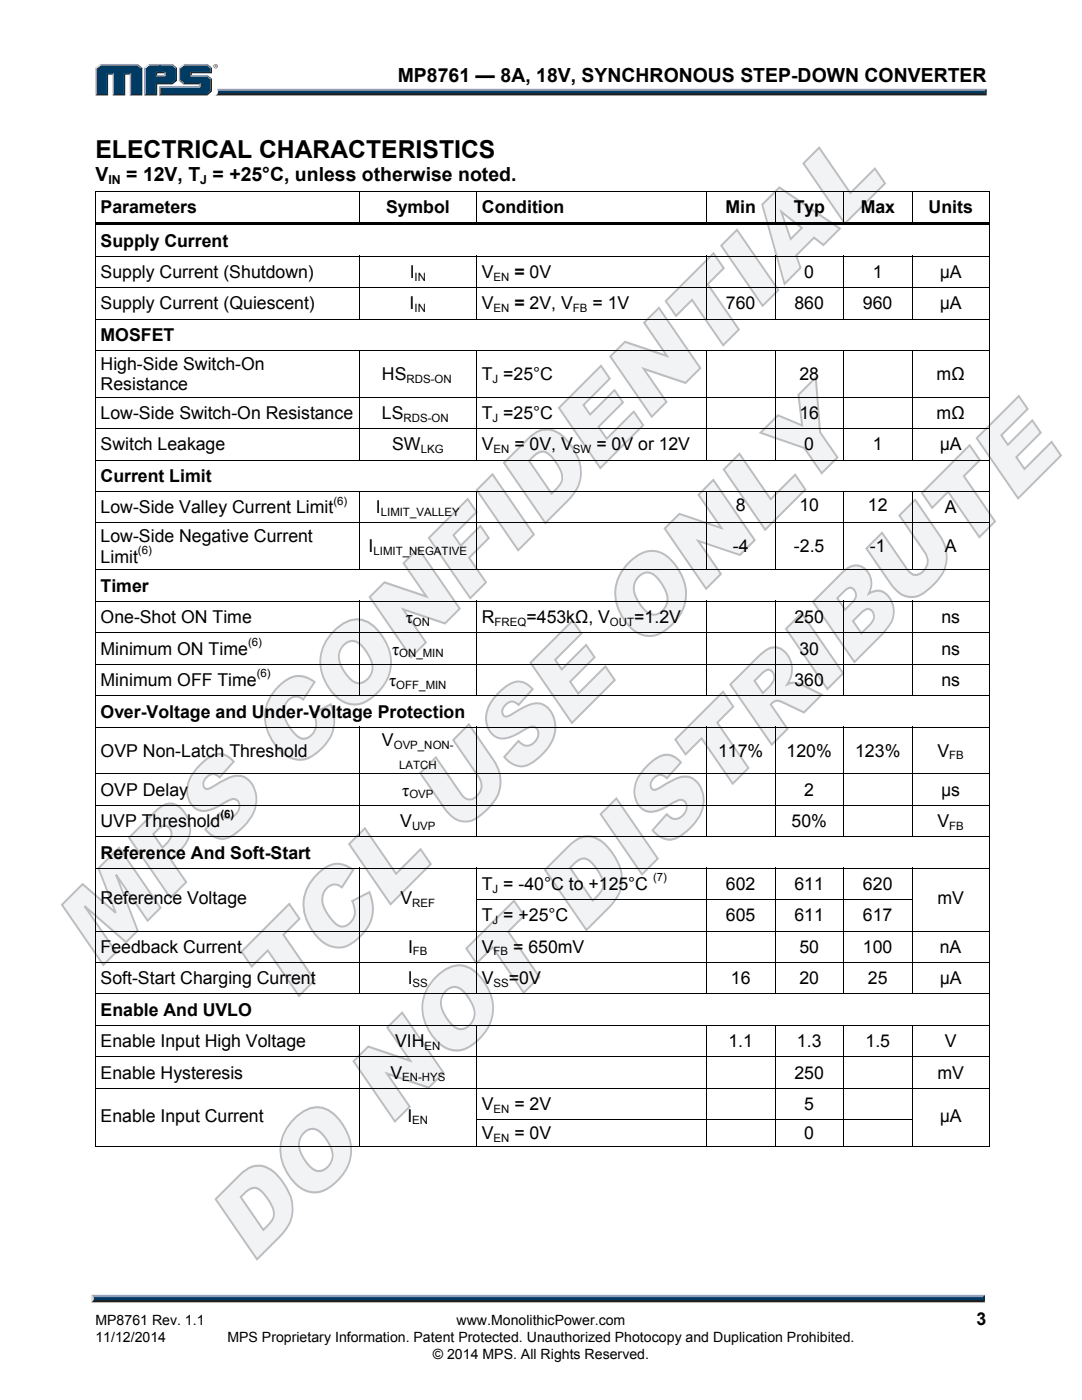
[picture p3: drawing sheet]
<svg xmlns="http://www.w3.org/2000/svg" width="216mm" height="279mm" viewBox="0 0 216 279" stroke-linecap="round" stroke-linejoin="round" font-family="sans-serif">
<g fill="none" stroke="#bcbdc0" stroke-width=".39">
<path d="M163.5 29.5l6.2 9 4.9-4.9 2 3-8 8-8.3-12zM143.9 49l3.2-3.1 8.2 12-3.1 3.1zM152.1 40.8l3.4-3.4 12.1 8.2-3.3 3.3-1.9-1.5-3.5 3.6 .8 2.5-3.2 3.2zM155.9 42.3l4.1 3.2-2.2 2.2zM121.8 71.1l2.9-2.9 8.4 2.8-4.6-6.6 3-3 8.2 12.1-2.9 2.9-8.3-2.8 4.5 6.6-3 3zM132.8 60.1l9.6-9.5 2 2.9-3.2 3.2 6.2 9.1-3.1 3.1-6.2-9.1-3.2 3.2zM95.1 97.8l3.2-3.1 8.2 12-3.1 3.1zM100.6 92.4l4.6-4.7a4.7 4.7 0 0 1 5.7-1.6 10.6 10.6 0 0 1 5 8.1 7.4 7.4 0 0 1-2.4 5.5l-4.7 4.7zM106.3 91.2a2.21 2.21 0 0 1 3-.8 8.1 8.1 0 0 1 2.9 5l-.1 .7-.3 .6-1.7 1.8-4.5-6.5zM111.5 81.4l8.4-8.4 1.8 2.6-5.3 5.2 1.3 1.9 4.9-4.8 1.7 2.4-4.9 4.9 1.7 2.4 5.4-5.5 1.8 2.8-8.5 8.5zM73.8 119.1l2.9-2.9 8.4 2.9-4.6-6.7 3-3 8.2 12.1-2.9 2.9-8.3-2.8 4.5 6.6-3 3zM85.6 107.4l7.7-7.8 1.8 2.6-4.6 4.6 1.4 2.1 4-3.9 1.6 2.4-3.9 3.9 3.4 4.9-3.2 3.2z"/>
<path d="M55.6 137a5.1 5.1 0 0 1 5.4-1.9l1.8 1-2.3 3.5a2.18 2.18 0 0 0-3.5 .9 4.4 4.4 0 0 0 .8 4.7l.9 1.1a2.16 2.16 0 0 0 3.8 0 3.6 3.6 0 0 0 .1-4l3.4-1.7a7.5 7.5 0 0 1-2.3 9.2 5.2 5.2 0 0 1-8.1-.3 9 9 0 0 1-2.2-9.2l1.1-2zM66.7 125.9a6.1 6.1 0 0 1 5.6-2.2 8.6 8.6 0 0 1 5.1 5.4 8.4 8.4 0 0 1-3 10 5.2 5.2 0 0 1-7.9-.6 8.8 8.8 0 0 1-1.4-10.7zM68.6 128.7a2.28 2.28 0 0 1 3.6 .2 6.9 6.9 0 0 1 2.1 4.8 2.79 2.79 0 0 1-3.5 2.5 7.2 7.2 0 0 1-3.2-5.1 3.3 3.3 0 0 1 1-2.4zM40 152.6a5.1 5.1 0 0 1 4.6-2 4.4 4.4 0 0 1 2 1.4l-2.8 3.1a1.87 1.87 0 0 0-1.9-.5 1.87 1.87 0 0 0-1.3 1.6 .89 .89 0 0 0 .2 1 .89 .89 0 0 0 1.1 .1l.8-.4a9.1 9.1 0 0 1 5.1-2.1 4.6 4.6 0 0 1 3.3 5.3 9.4 9.4 0 0 1-6.4 7.3 4.4 4.4 0 0 1-3.7-1.9l2.8-3.2a2.07 2.07 0 0 0 2 1 2.07 2.07 0 0 0 1.7-1.4 1.46 1.46 0 0 0 .2-1.6 1.46 1.46 0 0 0-1.4-.8l-.7 .3a11.5 11.5 0 0 1-5 2 3.9 3.9 0 0 1-3.2-4.6 7.7 7.7 0 0 1 2.6-4.6zM30.6 166.5l.9-.9a1.41 1.41 0 0 1 2.4-.2 2.2 2.2 0 0 1-.7 3l-.8 .8zM31 162a3.5 3.5 0 0 1 4.6-1.1 5.6 5.6 0 0 1 .2 9l-1.7 1.7 3.1 4.4-3.2 3.2-8.3-12zM12.4 180.6l4.1-4.2 6.6 5.8-3.5-8.9 4.2-4.1 8.2 12-2.5 2.5-6.3-9.1 4.3 11.1-2.3 2.3-8.3-7.1 6.3 9.1-2.6 2.6z"/>
</g>
<path d="M48.2 189.9l9.5-9.5 2.1 3-3.2 3.2 6.2 9-3.1 3.1-6.3-9-3.2 3.2z" fill="#f2f3f4"/>
<path d="M48.2 189.9l9.5-9.5 2.1 3-3.2 3.2 6.2 9-3.1 3.1-6.3-9-3.2 3.2z" fill="none" stroke="#bcbdc0" stroke-width=".39"/>
<path d="M63.3 174.5a5.1 5.1 0 0 1 5.4-1.9l1.8 1-2.3 3.5a2.18 2.18 0 0 0-3.5 .9 4.4 4.4 0 0 0 .8 4.6l.9 1.2a2.16 2.16 0 0 0 3.8 0 3.6 3.6 0 0 0 .1-4l3.4-1.7a7.5 7.5 0 0 1-2.3 9.2 5.2 5.2 0 0 1-8.1-.3 9 9 0 0 1-2.2-9.2l1.1-2z" fill="#f2f3f4"/>
<path d="M63.3 174.5a5.1 5.1 0 0 1 5.4-1.9l1.8 1-2.3 3.5a2.18 2.18 0 0 0-3.5 .9 4.4 4.4 0 0 0 .8 4.6l.9 1.2a2.16 2.16 0 0 0 3.8 0 3.6 3.6 0 0 0 .1-4l3.4-1.7a7.5 7.5 0 0 1-2.3 9.2 5.2 5.2 0 0 1-8.1-.3 9 9 0 0 1-2.2-9.2l1.1-2z" fill="none" stroke="#bcbdc0" stroke-width=".39"/>
<path d="M72.8 165.3l6.2 9.1 4.9-4.9 2.1 2.9-8.1 8.1-8.2-12.1z" fill="#f2f3f4"/>
<path d="M72.8 165.3l6.2 9.1 4.9-4.9 2.1 2.9-8.1 8.1-8.2-12.1z" fill="none" stroke="#bcbdc0" stroke-width=".39"/>
<path d="M87 151.1l5 7.4a1.93 1.93 0 0 0 1.7 1.1 1.93 1.93 0 0 0 1.8-1.1 2.78 2.78 0 0 0 0-3.5l-5.1-7.3 3.2-3.1 4.9 7.1a7.2 7.2 0 0 1-1.4 10 5.9 5.9 0 0 1-4.6 2.2 5.1 5.1 0 0 1-3.7-2.5l-5-7.1z" fill="#f2f3f4"/>
<path d="M87 151.1l5 7.4a1.93 1.93 0 0 0 1.7 1.1 1.93 1.93 0 0 0 1.8-1.1 2.78 2.78 0 0 0 0-3.5l-5.1-7.3 3.2-3.1 4.9 7.1a7.2 7.2 0 0 1-1.4 10 5.9 5.9 0 0 1-4.6 2.2 5.1 5.1 0 0 1-3.7-2.5l-5-7.1z" fill="none" stroke="#bcbdc0" stroke-width=".39"/>
<path d="M99.6 138.1a5.1 5.1 0 0 1 4.7-2 4.4 4.4 0 0 1 2 1.4l-2.8 3.2a1.87 1.87 0 0 0-2-.5 1.87 1.87 0 0 0-1.3 1.6 .89 .89 0 0 0 .3 1 .89 .89 0 0 0 1 .1l.9-.5a9.1 9.1 0 0 1 5-2 4.6 4.6 0 0 1 3.4 5.2 9.4 9.4 0 0 1-6.5 7.3 4.4 4.4 0 0 1-3.7-1.8l2.8-3.2a2.07 2.07 0 0 0 2 .9 2.07 2.07 0 0 0 1.8-1.4 1.46 1.46 0 0 0 .2-1.6 1.46 1.46 0 0 0-1.4-.8l-.8 .3a11.5 11.5 0 0 1-5 2.1 3.9 3.9 0 0 1-3.2-4.7 7.7 7.7 0 0 1 2.6-4.6z" fill="#f2f3f4"/>
<path d="M99.6 138.1a5.1 5.1 0 0 1 4.7-2 4.4 4.4 0 0 1 2 1.4l-2.8 3.2a1.87 1.87 0 0 0-2-.5 1.87 1.87 0 0 0-1.3 1.6 .89 .89 0 0 0 .3 1 .89 .89 0 0 0 1 .1l.9-.5a9.1 9.1 0 0 1 5-2 4.6 4.6 0 0 1 3.4 5.2 9.4 9.4 0 0 1-6.5 7.3 4.4 4.4 0 0 1-3.7-1.8l2.8-3.2a2.07 2.07 0 0 0 2 .9 2.07 2.07 0 0 0 1.8-1.4 1.46 1.46 0 0 0 .2-1.6 1.46 1.46 0 0 0-1.4-.8l-.8 .3a11.5 11.5 0 0 1-5 2.1 3.9 3.9 0 0 1-3.2-4.7 7.7 7.7 0 0 1 2.6-4.6z" fill="none" stroke="#bcbdc0" stroke-width=".39"/>
<path d="M105.9 132.3l8.4-8.4 1.7 2.5-5.2 5.3 1.3 1.9 4.9-4.9 1.6 2.5-4.8 4.8 1.6 2.4 5.4-5.4 1.9 2.7-8.6 8.6z" fill="#f2f3f4"/>
<path d="M105.9 132.3l8.4-8.4 1.7 2.5-5.2 5.3 1.3 1.9 4.9-4.9 1.6 2.5-4.8 4.8 1.6 2.4 5.4-5.4 1.9 2.7-8.6 8.6z" fill="none" stroke="#bcbdc0" stroke-width=".39"/>
<path d="M127.4 115.1a3.8 3.8 0 0 0-.1 4.9 4.3 4.3 0 0 0 3.2 2.7 3.3 3.3 0 0 0 2.1-5.2 5.5 5.5 0 0 0-3-3.2 2.26 2.26 0 0 0-2.2 .8zM125.5 112.3a6.1 6.1 0 0 1 5.6-2.2 8.6 8.6 0 0 1 5.2 5.4 8.4 8.4 0 0 1-3.1 9.9 5.2 5.2 0 0 1-7.8-.6 8.8 8.8 0 0 1-1.4-10.6z" fill="#f2f3f4"/>
<path d="M125.5 112.3a6.1 6.1 0 0 1 5.6-2.2 8.6 8.6 0 0 1 5.2 5.4 8.4 8.4 0 0 1-3.1 9.9 5.2 5.2 0 0 1-7.8-.6 8.8 8.8 0 0 1-1.4-10.6zM127.4 115.1a2.28 2.28 0 0 1 3.7 .1 6.9 6.9 0 0 1 2.1 4.9 2.79 2.79 0 0 1-3.5 2.4 7.2 7.2 0 0 1-3.2-5.1 3.3 3.3 0 0 1 .9-2.3z" fill="none" stroke="#bcbdc0" stroke-width=".39"/>
<path d="M132.6 105.5l3-2.9 8.4 2.8-4.6-6.7 2.9-2.9 8.3 12-3 3-8.3-2.8 4.5 6.5-2.9 3z" fill="#f2f3f4"/>
<path d="M132.6 105.5l3-2.9 8.4 2.8-4.6-6.7 2.9-2.9 8.3 12-3 3-8.3-2.8 4.5 6.5-2.9 3z" fill="none" stroke="#bcbdc0" stroke-width=".39"/>
<path d="M144.4 93.7l3.2-3.1 6.2 9 4.9-4.9 2 3-8 8z" fill="#f2f3f4"/>
<path d="M144.4 93.7l3.2-3.1 6.2 9 4.9-4.9 2 3-8 8z" fill="none" stroke="#bcbdc0" stroke-width=".39"/>
<path d="M151.7 86.4l3.5-3.5 4.9 2-.8-6.1 3.5-3.5 .8 11 3.5 5-3.1 3.1-3.5-5z" fill="#f2f3f4"/>
<g fill="none" stroke="#bcbdc0" stroke-width=".39">
<path d="M203.3 79l1.8 2.6-5.3 5.3 1.3 1.9 4.9-4.9 1.7 2.5-4.9 4.8 1.6 2.4 5.4-5.4 1.9 2.7-8.5 8.6-8.3-12.1zM151.7 86.4l3.5-3.5 4.9 2-.8-6.1 3.5-3.5 .8 11 3.5 5-3.1 3.1-3.5-5zM184 98.4l9.5-9.5 2 2.9-3.2 3.2 6.2 9.1-3.1 3.1-6.2-9.1-3.2 3.2zM167.1 119.4l1.7-1.7a1.27 1.27 0 0 1 1.6 0 1.27 1.27 0 0 1 .3 1.6 7.2 7.2 0 0 1-2.1 2.4zM179.5 102.9l3.1-3.2 4.9 7.2a7.2 7.2 0 0 1-1.4 10 5.9 5.9 0 0 1-4.6 2.2 5.1 5.1 0 0 1-3.7-2.5l-4.9-7.1 3.1-3.2 5 7.4a1.93 1.93 0 0 0 1.8 1 1.93 1.93 0 0 0 1.7-1 2.78 2.78 0 0 0 0-3.5zM150.5 135.9a7.5 7.5 0 0 1 2.5-2.2 1.44 1.44 0 0 1 1.4 .8 1.44 1.44 0 0 1-.1 1.5l-.8 1-1.3 1.3zM151 131.4a6 6 0 0 1 3.6-2.2 4.1 4.1 0 0 1 3.4 4.1 5.3 5.3 0 0 1-1 3.3 3 3 0 0 1 3.1 .1l3.9 1.9-3.6 3.6-4.2-2a1.65 1.65 0 0 0-2.4 .4l3.3 4.9-3.1 3.1-8.3-12zM156.8 125.5l3.2-3.1 8.2 12-3.1 3.1zM162.2 120.1l5.9-5.9a3.3 3.3 0 0 1 4.1-1 3.9 3.9 0 0 1 1.1 5.3 2.94 2.94 0 0 1 4.6 1.6 5.1 5.1 0 0 1-1.4 5.9l-6 6.1zM170.2 123.9l2-1.9a1.34 1.34 0 0 1 1.7-.1 1.34 1.34 0 0 1 .4 1.7l-.5 .9-1.9 1.9zM129.2 152.8a5.1 5.1 0 0 1 4.6-2.1 4.4 4.4 0 0 1 2.1 1.5l-2.8 3.1a1.87 1.87 0 0 0-2-.5 1.87 1.87 0 0 0-1.3 1.6 .89 .89 0 0 0 .3 1 .89 .89 0 0 0 1 .1l.9-.5a9.1 9.1 0 0 1 5-2 4.6 4.6 0 0 1 3.4 5.2 9.4 9.4 0 0 1-6.5 7.4 4.4 4.4 0 0 1-3.7-1.9l2.8-3.2a2.07 2.07 0 0 0 2 .9 2.07 2.07 0 0 0 1.8-1.3 1.46 1.46 0 0 0 .2-1.6 1.46 1.46 0 0 0-1.4-.8l-.8 .2a11.5 11.5 0 0 1-5 2.1 3.9 3.9 0 0 1-3.2-4.7 7.7 7.7 0 0 1 2.6-4.5zM134.8 147.6l9.5-9.5 2 2.9-3.2 3.2 6.2 9.1-3.1 3.1-6.2-9-3.2 3.2z"/>
<path d="M108.7 173.6l4.7-4.7a4.7 4.7 0 0 1 5.7-1.6 10.6 10.6 0 0 1 5 8.2 7.4 7.4 0 0 1-2.4 5.4l-4.7 4.7zM113.8 173.2a4.9 4.9 0 0 1 2.5-1.9 2.87 2.87 0 0 1 2.4 1.6 5.9 5.9 0 0 1 1.6 4.1l-.6 1.2-1.4 1.5zM119.8 162.5l3.2-3.2 8.2 12.1-3.1 3.1zM87 195a6.1 6.1 0 0 1 5.6-2.2 8.6 8.6 0 0 1 5.2 5.4 8.4 8.4 0 0 1-3.1 9.9 5.2 5.2 0 0 1-7.8-.6 8.8 8.8 0 0 1-1.4-10.6zM88.9 197.8a2.28 2.28 0 0 1 3.7 .1 6.9 6.9 0 0 1 2.1 4.9 2.79 2.79 0 0 1-3.5 2.4 7.2 7.2 0 0 1-3.2-5.1 3.3 3.3 0 0 1 .9-2.3zM93 189.3l9.6-9.5 2 2.9-3.2 3.2 6.2 9.1-3.1 3.1-6.2-9-3.2 3.2zM70.5 211.8l3-2.9 8.4 2.8-4.6-6.7 2.9-2.9 8.3 12-3 3-8.3-2.8 4.6 6.6-3 2.9zM43 239.3l4.7-4.6a4.7 4.7 0 0 1 5.7-1.6 10.6 10.6 0 0 1 5 8.1 7.4 7.4 0 0 1-2.5 5.5l-4.6 4.6zM48 238.9a4.9 4.9 0 0 1 2.6-1.8 2.87 2.87 0 0 1 2.3 1.5 5.9 5.9 0 0 1 1.7 4.1l-.6 1.3-1.5 1.5zM58.7 223.3a6.1 6.1 0 0 1 5.6-2.2 8.6 8.6 0 0 1 5.2 5.4 8.4 8.4 0 0 1-3.1 10 5.2 5.2 0 0 1-7.8-.7 8.8 8.8 0 0 1-1.4-10.6zM60.6 226.1a2.28 2.28 0 0 1 3.6 .2 6.9 6.9 0 0 1 2.1 4.8 2.79 2.79 0 0 1-3.4 2.5 7.2 7.2 0 0 1-3.2-5.2 3.3 3.3 0 0 1 .9-2.3z"/>
</g>
<path d="M18.7 259.2h177.4l.4 .7h-178.3z" fill="#231f20"/>
<path d="M18.3 258.4h178.2l-.4 .8h-177.4z" fill="#94a0b9"/>
<path d="M196.5 258.4v1.5l-.4-.4v-.6z" fill="#001339"/>
<path d="M18.7 258.9h177.4v.6h-177.4z" fill="#003b63"/>
<path d="M18.2 258.4l.5 .5v.5l-.5 .5z" fill="#dcddde"/>
<path d="M43.3 17.7h153.6l-.4 .7h-153z" fill="#94a0b9"/>
<path d="M43.5 18.4h153l.4 .6h-154l.4-.2z" fill="#231f20"/>
<path d="M196.5 18.1l.4-.4v1.3l-.4-.4z" fill="#001339"/>
<path d="M43.5 18.1h153v.5h-153.1z" fill="#003b63"/>
<path d="M43.3 17.7l.2 .5a.79 .79 0 0 1-.6 .8h.1a1.24 1.24 0 0 0 .3-1.3z" fill="#dcddde"/>
<path d="M31.1 15.2l.3-.2h1.3l.3 .2z" fill="#94a0b9"/>
<g fill="#003b63">
<path d="M19.3 13.6l.8-.6h7.2l.8 .6v5.2h-1.9v-4.2h-1.5v4.2h-2v-4.2h-1.4v4.2h-2z"/>
<path d="M29 13.6l.8-.6h2.2v1.4h-.9v.8h1.9v-.8h-1.3v-1.4h2.5l.9 .6v2.3l-.9 .7h-3.1v2.2h-2.1z"/>
<path d="M32 17.5h8v-.9h-3.3l-.8-.7v-2.3l.8-.6h4.5l.8 .6v.8h-4v.8h3.2l.8 .7v2.2l-.8 .7h-9.2z"/>
</g>
<path d="M36.6 12.9h4.8" fill="none" stroke="#94a0b9" stroke-width=".27"/>
<path d="M35.7 13.5l.9-.7 .2 .2-.8 .6z" fill="#dcddde"/>
<path d="M35.8 13.5v2.6" fill="none" stroke="#94a0b9" stroke-width=".27"/>
<path d="M35.7 16.1l.3-.2 .8 .7-.2 .2z" fill="#547194"/>
<path d="M36.6 16.7h3.4" fill="none" stroke="#001339" stroke-width=".27"/>
<g fill="#94a0b9">
<path d="M31.7 17.2h8v-.4l.3-.2v.9h-8z"/>
<path d="M31.7 17.2l.3 .3v1.3l-.3 .2z"/>
</g>
<path d="M38 14.4h4v-.8l.3-.1v1.1h-4v.4l-.3 .2z" fill="#001339"/>
<path d="M38 15.1h3.4" fill="none" stroke="#94a0b9" stroke-width=".27"/>
<path d="M41.4 15l.9 .7-.3 .2-.8-.7z" fill="#547194"/>
<g fill="#001339">
<path d="M31.7 19l.3-.2h9.2l.8-.7v-2.2l.3-.2v2.5l-.9 .8z"/>
<path d="M31.1 16.6h3.1l.9-.7v-2.3l.2-.1v2.6l-.9 .7h-3v2.2h-2.6l.2-.2h2.1z"/>
</g>
<path d="M34.4 12.8l.9 .7-.2 .1-.9-.6z" fill="#547194"/>
<path d="M29.7 12.9h4.7" fill="none" stroke="#94a0b9" stroke-width=".27"/>
<path d="M28.8 13.5l.9-.7 .1 .2-.8 .6z" fill="#dcddde"/>
<path d="M28.9 13.5v5.5" fill="none" stroke="#94a0b9" stroke-width=".27"/>
<path d="M32.7 14.6l.3-.2v.8l-.3-.2z" fill="#94a0b9"/>
<g fill="#001339">
<path d="M31.1 14.4h1.9l-.3 .2h-1.3v.4l-.3 .2z"/>
<path d="M28.1 13.6l.3-.1v5.5h-2.5l.3-.2h1.9z"/>
</g>
<path d="M27.5 12.8l.9 .7-.3 .1-.8-.6z" fill="#547194"/>
<path d="M19.9 12.9h7.6" fill="none" stroke="#94a0b9" stroke-width=".27"/>
<path d="M19 13.5l.9-.7 .2 .2-.8 .6z" fill="#dcddde"/>
<path d="M19.2 13.5v5.5" fill="none" stroke="#94a0b9" stroke-width=".27"/>
<path d="M21.3 14.6h1.4l-.2 .3h-.9v4.1h-2.6l.3-.2h2z" fill="#001339"/>
<path d="M22.6 14.6v4.4" fill="none" stroke="#94a0b9" stroke-width=".27"/>
<path d="M24.7 14.6h1.5l-.3 .3h-.9v4.1h-2.5l.2-.2h2z" fill="#001339"/>
<path d="M26 14.6v4.4" fill="none" stroke="#94a0b9" stroke-width=".27"/>
<path d="M41.4 12.8l.9 .7-.3 .1-.8-.6z" fill="#547194"/>
<path d="M42.6 13.2a.45 .45 0 0 1 .9 0 .45 .45 0 0 1-.9 0zM42.7 13.2a.37 .37 0 0 0 .7 0 .37 .37 0 0 0-.7 0zM42.9 13h.3v.5l-.2-.3-.1 .3zM42.9 13v.2h.2z" fill="#231f20"/>
<g fill="#000">
<path d="M19 38.1h.1v.7h-.1zM71.6 38.1h.1v.7h-.1zM95 38.1h.2v.7h-.2zM140.9 38.1h.2v.7h-.2zM154.6 38.1h.1v.7h-.1zM168.2 38.1h.2v.7h-.2zM181.9 38.1h.2v.7h-.2zM197.3 38.1h.2v.7h-.2zM197.3 38.1h.2v.2h-.2zM19 44.4h.1v1h-.1zM19 51h.1v.7h-.1zM19 57.3h.1v.7h-.1z"/>
<path d="M19.1 44.4h178.2v.5h-178.2zM71.6 51h.1v.7h-.1zM71.6 57.3h.1v.7h-.1zM95 51h.2v.7h-.2zM95 57.3h.2v.7h-.2zM140.9 51h.2v.7h-.2zM140.9 57.3h.2v.7h-.2zM154.6 51h.1v.7h-.1zM154.6 57.3h.1v.7h-.1zM168.2 51h.2v.7h-.2zM168.2 57.3h.2v.7h-.2zM181.9 51h.2v.7h-.2z"/>
<path d="M181.9 57.3h.2v.7h-.2zM197.3 44.4h.2v1h-.2zM197.3 51h.2v.7h-.2zM197.3 57.3h.2v.7h-.2zM19 63.6h.1v.7h-.1zM19 69.9h.1v.7h-.1zM19 79.2h.1v.7h-.1zM71.6 69.9h.1v.7h-.1zM71.6 79.2h.1v.7h-.1zM95 69.9h.2v.7h-.2zM95 79.2h.2v.7h-.2zM140.9 69.9h.2v.7h-.2z"/>
<path d="M140.9 79.2h.2v.7h-.2zM154.6 69.9h.1v.7h-.1zM154.6 79.2h.1v.7h-.1zM168.2 69.9h.2v.7h-.2zM168.2 79.2h.2v.7h-.2zM181.9 69.9h.2v.7h-.2zM181.9 79.2h.2v.7h-.2zM197.3 63.6h.2v.7h-.2zM197.3 69.9h.2v.7h-.2zM197.3 79.2h.2v.7h-.2zM19 85.4h.1v.7h-.1zM19 91.7h.1v.7h-.1z"/>
<path d="M19 98h.1v.7h-.1zM71.6 85.4h.1v.7h-.1zM71.6 98h.1v.7h-.1zM95 85.4h.2v.7h-.2zM95 98h.2v.7h-.2zM140.9 85.4h.2v.7h-.2zM140.9 98h.2v.7h-.2zM154.6 85.4h.1v.7h-.1zM154.6 98h.1v.7h-.1zM168.2 85.4h.2v.7h-.2zM168.2 98h.2v.7h-.2zM181.9 85.4h.2v.7h-.2z"/>
<path d="M181.9 98h.2v.7h-.2zM197.3 85.4h.2v.7h-.2zM197.3 91.7h.2v.7h-.2zM197.3 98h.2v.7h-.2zM19 104.3h.1v.7h-.1zM19 113.6h.1v.7h-.1zM71.6 104.3h.1v.7h-.1zM95 104.3h.2v.7h-.2zM140.9 104.3h.2v.7h-.2zM154.6 104.3h.1v.7h-.1zM168.2 104.3h.2v.7h-.2zM181.9 104.3h.2v.7h-.2z"/>
<path d="M197.3 104.3h.2v.7h-.2zM197.3 113.6h.2v.7h-.2zM19 119.9h.1v.7h-.1zM19 126.2h.1v.7h-.1zM19 132.4h.1v.7h-.1zM19 138.7h.1v.7h-.1zM71.6 119.9h.1v.7h-.1zM71.6 126.2h.1v.7h-.1zM71.6 132.4h.1v.7h-.1zM95 119.9h.2v.7h-.2zM95 126.2h.2v.7h-.2zM95 132.4h.2v.7h-.2z"/>
<path d="M140.9 119.9h.2v.7h-.2zM140.9 126.2h.2v.7h-.2zM140.9 132.4h.2v.7h-.2zM154.6 119.9h.1v.7h-.1zM154.6 126.2h.1v.7h-.1zM154.6 132.4h.1v.7h-.1zM168.2 119.9h.2v.7h-.2zM168.2 126.2h.2v.7h-.2zM168.2 132.4h.2v.7h-.2zM181.9 119.9h.2v.7h-.2zM181.9 126.2h.2v.7h-.2zM181.9 132.4h.2v.7h-.2z"/>
<path d="M197.3 119.9h.2v.7h-.2zM197.3 126.2h.2v.7h-.2zM197.3 132.4h.2v.7h-.2zM197.3 138.7h.2v.7h-.2zM19 145h.1v.7h-.1zM19 154.3h.1v.7h-.1zM71.6 145h.1v.7h-.1zM71.6 154.3h.1v.7h-.1zM95 145h.2v.7h-.2zM95 154.3h.2v.7h-.2zM140.9 145h.2v.7h-.2zM140.9 154.3h.2v.7h-.2z"/>
<path d="M154.6 145h.1v.7h-.1zM154.6 154.3h.1v.7h-.1zM168.2 145h.2v.7h-.2zM168.2 154.3h.2v.7h-.2zM181.9 145h.2v.7h-.2zM181.9 154.3h.2v.7h-.2zM197.3 145h.2v.7h-.2zM197.3 154.3h.2v.7h-.2zM19 160.6h.1v.7h-.1zM19 166.9h.1v.7h-.1zM19 173.2h.1v.7h-.1zM71.6 160.6h.1v.7h-.1z"/>
<path d="M71.6 173.2h.1v.7h-.1zM95 160.6h.2v.7h-.2zM95 173.2h.2v.7h-.2zM140.9 160.6h.2v.7h-.2zM140.9 173.2h.2v.7h-.2zM154.6 160.6h.1v.7h-.1zM154.6 173.2h.1v.7h-.1zM168.2 160.6h.2v.7h-.2zM168.2 173.2h.2v.7h-.2zM181.9 160.6h.2v.7h-.2zM181.9 173.2h.2v.7h-.2zM197.3 160.6h.2v.7h-.2z"/>
<path d="M197.3 166.9h.2v.7h-.2zM197.3 173.2h.2v.7h-.2zM19 179.4h.1v.7h-.1zM19 185.7h.1v.7h-.1zM19 192h.1v.7h-.1zM19 198.3h.1v.7h-.1zM71.6 179.4h.1v.7h-.1zM71.6 185.7h.1v.7h-.1zM71.6 192h.1v.7h-.1zM95 179.4h.2v.7h-.2zM95 185.7h.2v.7h-.2zM95 192h.2v.7h-.2z"/>
<path d="M140.9 179.4h.2v.7h-.2zM140.9 185.7h.2v.7h-.2zM140.9 192h.2v.7h-.2zM154.6 179.4h.1v.7h-.1zM154.6 185.7h.1v.7h-.1zM154.6 192h.1v.7h-.1zM168.2 179.4h.2v.7h-.2zM168.2 185.7h.2v.7h-.2zM168.2 192h.2v.7h-.2zM181.9 179.4h.2v.7h-.2zM181.9 185.7h.2v.7h-.2zM181.9 192h.2v.7h-.2z"/>
<path d="M197.3 179.4h.2v.7h-.2zM197.3 185.7h.2v.7h-.2zM197.3 192h.2v.7h-.2zM197.3 198.3h.2v.7h-.2zM19 204.6h.1v.7h-.1zM19 210.8h.1v.7h-.1zM19 217.1h.1v.7h-.1zM71.6 204.6h.1v.7h-.1zM71.6 210.8h.1v.7h-.1zM71.6 217.1h.1v.7h-.1zM95 204.6h.2v.7h-.2zM95 210.8h.2v.7h-.2z"/>
<path d="M95 217.1h.2v.7h-.2zM140.9 204.6h.2v.7h-.2zM140.9 210.8h.2v.7h-.2zM140.9 217.1h.2v.7h-.2zM154.6 204.6h.1v.7h-.1zM154.6 210.8h.1v.7h-.1zM154.6 217.1h.1v.7h-.1zM168.2 204.6h.2v.7h-.2zM168.2 210.8h.2v.7h-.2zM168.2 217.1h.2v.7h-.2zM181.9 204.6h.2v.7h-.2zM181.9 210.8h.2v.7h-.2z"/>
<path d="M181.9 217.1h.2v.7h-.2zM197.3 204.6h.2v.7h-.2zM197.3 210.8h.2v.7h-.2zM197.3 217.1h.2v.7h-.2zM19 223.4h.1v.7h-.1zM71.6 223.4h.1v.7h-.1zM95 223.4h.2v.7h-.2zM140.9 223.4h.2v.7h-.2zM154.6 223.4h.1v.7h-.1zM168.2 223.4h.2v.7h-.2zM181.9 223.4h.2v.7h-.2zM197.3 223.4h.2v.7h-.2z"/>
<path d="M197.3 228.7h.2v.1h-.2z"/>
</g>
<g fill="none" stroke="#000" stroke-width=".2">
<path d="M19 38.2h52.6M19 38.8v5.6M71.6 38.8v5.6M71.7 38.2h23.3M95.1 38.8v5.6M95.2 38.2h45.7M141 38.8v5.6M141.1 38.2h13.5M154.6 38.8v5.6M154.7 38.2h13.5M168.3 38.8v5.6M168.4 38.2h13.5"/>
<path d="M182 38.8v5.6M182.1 38.2h15.2M197.4 38.8v5.6M19 45.4v5.6M19 51.7v5.6M19 58v5.6M19.1 51.1h52.5M19.1 57.4h52.5M71.6 51.7v5.6M71.6 58v5.6M71.7 51.1h23.3M71.7 57.4h23.3"/>
<path d="M95.1 51.7v5.6M95.1 58v5.6M95.2 51.1h45.7M95.2 57.4h45.7M141 51.7v5.6M141 58v5.6M141.1 51.1h13.5M141.1 57.4h13.5M154.6 51.7v5.6M154.6 58v5.6M154.7 51.1h13.5M154.7 57.4h13.5"/>
<path d="M168.3 51.7v5.6M168.3 58v5.6M168.4 51.1h13.5M168.4 57.4h13.5M182 51.7v5.6M182 58v5.6M182.1 51.1h15.2M182.1 57.4h15.2M197.4 45.4v5.6M197.4 51.7v5.6M197.4 58v5.6M19 64.3v5.6"/>
<path d="M19 70.6v8.6M19 79.9v5.5M19.1 63.7h178.2M19.1 70h52.5M19.1 79.3h52.5M71.6 70.6v8.6M71.6 79.9v5.5M71.7 70h23.3M71.7 79.3h23.3M95.1 70.6v8.6M95.1 79.9v5.5M95.2 70h45.7"/>
<path d="M95.2 79.3h45.7M141 70.6v8.6M141 79.9v5.5M141.1 70h13.5M141.1 79.3h13.5M154.6 70.6v8.6M154.6 79.9v5.5M154.7 70h13.5M154.7 79.3h13.5M168.3 70.6v8.6M168.3 79.9v5.5M168.4 70h13.5"/>
<path d="M168.4 79.3h13.5M182 70.6v8.6M182 79.9v5.5M182.1 70h15.2M182.1 79.3h15.2M197.4 64.3v5.6M197.4 70.6v8.6M197.4 79.9v5.5M19 86.1v5.6M19 92.4v5.6M19 98.7v5.6M19.1 85.5h52.5"/>
<path d="M19.1 91.8h178.2M19.1 98.1h52.5M71.6 86.1v5.6M71.6 98.7v5.6M71.7 85.5h23.3M71.7 98.1h23.3M95.1 86.1v5.6M95.1 98.7v5.6M95.2 85.5h45.7M95.2 98.1h45.7M141 86.1v5.6M141 98.7v5.6"/>
<path d="M141.1 85.5h13.5M141.1 98.1h13.5M154.6 86.1v5.6M154.6 98.7v5.6M154.7 85.5h13.5M154.7 98.1h13.5M168.3 86.1v5.6M168.3 98.7v5.6M168.4 85.5h13.5M168.4 98.1h13.5M182 86.1v5.6M182 98.7v5.6"/>
<path d="M182.1 85.5h15.2M182.1 98.1h15.2M197.4 86.1v5.6M197.4 92.4v5.6M197.4 98.7v5.6M19 105v8.6M19 114.3v5.6M19.1 104.4h52.5M19.1 113.7h178.2M19.1 120h52.5M71.6 105v8.6M71.7 104.4h23.3"/>
<path d="M71.7 120h23.3M95.1 105v8.6M95.2 104.4h45.7M95.2 120h45.7M141 105v8.6M141.1 104.4h13.5M141.1 120h13.5M154.6 105v8.6M154.7 104.4h13.5M154.7 120h13.5M168.3 105v8.6M168.4 104.4h13.5"/>
<path d="M168.4 120h13.5M182 105v8.6M182.1 104.4h15.2M182.1 120h15.2M197.4 105v8.6M197.4 114.3v5.6M19 120.6v5.6M19 126.9v5.5M19 133.1v5.6M19 139.4v5.6M19.1 126.3h52.5M19.1 132.5h52.5"/>
<path d="M19.1 138.8h178.2M71.6 120.6v5.6M71.6 126.9v5.5M71.6 133.1v5.6M71.7 126.3h23.3M71.7 132.5h23.3M95.1 120.6v5.6M95.1 126.9v5.5M95.1 133.1v5.6M95.2 126.3h45.7M95.2 132.5h45.7M141 120.6v5.6"/>
<path d="M141 126.9v5.5M141 133.1v5.6M141.1 126.3h13.5M141.1 132.5h13.5M154.6 120.6v5.6M154.6 126.9v5.5M154.6 133.1v5.6M154.7 126.3h13.5M154.7 132.5h13.5M168.3 120.6v5.6M168.3 126.9v5.5M168.3 133.1v5.6"/>
<path d="M168.4 126.3h13.5M168.4 132.5h13.5M182 120.6v5.6M182 126.9v5.5M182 133.1v5.6M182.1 126.3h15.2M182.1 132.5h15.2M197.4 120.6v5.6M197.4 126.9v5.5M197.4 133.1v5.6M197.4 139.4v5.6M19 145.7v8.6"/>
<path d="M19 155v5.6M19.1 145.1h52.5M19.1 154.4h52.5M71.6 145.7v8.6M71.6 155v5.6M71.7 145.1h23.3M71.7 154.4h23.3M95.1 145.7v8.6M95.1 155v5.6M95.2 145.1h45.7M95.2 154.4h45.7M141 145.7v8.6"/>
<path d="M141 155v5.6M141.1 145.1h13.5M141.1 154.4h13.5M154.6 145.7v8.6M154.6 155v5.6M154.7 145.1h13.5M154.7 154.4h13.5M168.3 145.7v8.6M168.3 155v5.6M168.4 145.1h13.5M168.4 154.4h13.5M182 145.7v8.6"/>
<path d="M182 155v5.6M182.1 145.1h15.2M182.1 154.4h15.2M197.4 145.7v8.6M197.4 155v5.6M19 161.3v5.6M19 167.6v5.6M19 173.9v5.5M19.1 160.7h52.5M19.1 167h178.2M19.1 173.2h52.5M71.6 161.3v5.6"/>
<path d="M71.6 173.9v5.5M71.7 160.7h23.3M71.7 173.2h23.3M95.1 161.3v5.6M95.1 173.9v5.5M95.2 160.7h45.7M95.2 173.2h45.7M95.2 179.5h45.7M141 161.3v5.6M141 173.9v5.5M141.1 160.7h13.5M141.1 173.2h13.5"/>
<path d="M141.1 179.5h13.5M154.6 161.3v5.6M154.6 173.9v5.5M154.7 160.7h13.5M154.7 173.2h13.5M154.7 179.5h13.5M168.3 161.3v5.6M168.3 173.9v5.5M168.4 160.7h13.5M168.4 173.2h13.5M168.4 179.5h13.5M182 161.3v5.6"/>
<path d="M182 173.9v5.5M182.1 160.7h15.2M182.1 173.2h15.2M197.4 161.3v5.6M197.4 167.6v5.6M197.4 173.9v5.5M19 180.1v5.6M19 186.4v5.6M19 192.7v5.6M19 199v5.6M19.1 185.8h52.5M19.1 192.1h52.5"/>
<path d="M19.1 198.4h178.2M71.6 180.1v5.6M71.6 186.4v5.6M71.6 192.7v5.6M71.7 185.8h23.3M71.7 192.1h23.3M95.1 180.1v5.6M95.1 186.4v5.6M95.1 192.7v5.6M95.2 185.8h45.7M95.2 192.1h45.7M141 180.1v5.6"/>
<path d="M141 186.4v5.6M141 192.7v5.6M141.1 185.8h13.5M141.1 192.1h13.5M154.6 180.1v5.6M154.6 186.4v5.6M154.6 192.7v5.6M154.7 185.8h13.5M154.7 192.1h13.5M168.3 180.1v5.6M168.3 186.4v5.6M168.3 192.7v5.6"/>
<path d="M168.4 185.8h13.5M168.4 192.1h13.5M182 180.1v5.6M182 186.4v5.6M182 192.7v5.6M182.1 185.8h15.2M182.1 192.1h15.2M197.4 180.1v5.6M197.4 186.4v5.6M197.4 192.7v5.6M197.4 199v5.6M19 205.3v5.5"/>
<path d="M19 211.5v5.6M19 217.8v5.6M19.1 204.6h52.5M19.1 210.9h52.5M19.1 217.2h52.5M71.6 205.3v5.5M71.6 211.5v5.6M71.6 217.8v5.6M71.7 204.6h23.3M71.7 210.9h23.3M71.7 217.2h23.3M95.1 205.3v5.5"/>
<path d="M95.1 211.5v5.6M95.1 217.8v5.6M95.2 204.6h45.7M95.2 210.9h45.7M95.2 217.2h45.7M141 205.3v5.5M141 211.5v5.6M141 217.8v5.6M141.1 204.6h13.5M141.1 210.9h13.5M141.1 217.2h13.5M154.6 205.3v5.5"/>
<path d="M154.6 211.5v5.6M154.6 217.8v5.6M154.7 204.6h13.5M154.7 210.9h13.5M154.7 217.2h13.5M168.3 205.3v5.5M168.3 211.5v5.6M168.3 217.8v5.6M168.4 204.6h13.5M168.4 210.9h13.5M168.4 217.2h13.5M182 205.3v5.5"/>
<path d="M182 211.5v5.6M182 217.8v5.6M182.1 204.6h15.2M182.1 210.9h15.2M182.1 217.2h15.2M197.4 205.3v5.5M197.4 211.5v5.6M197.4 217.8v5.6M19 228.7h52.6M19 224.1v4.7M71.6 224.1v4.7M71.7 228.7h23.3"/>
<path d="M95.1 224.1v4.7M95.2 223.5h45.7M95.2 228.7h45.7M141 224.1v4.7M141.1 223.5h13.5M141.1 228.7h13.5M154.6 224.1v4.7M154.7 223.5h13.5M154.7 228.7h13.5M168.3 224.1v4.7M168.4 223.5h13.5M168.4 228.7h13.5"/>
<path d="M182 224.1v4.7M182.1 228.7h15.2M197.4 224.1v4.7"/>
</g>
<g font-size="20.4" fill="#f2f3f4">
<text x="19.6" y="193.6" transform="rotate(-45 19.6 193.6)">MPS CONFIDENTIAL</text>
<text x="50.2" y="252.4" transform="rotate(-45 50.2 252.4)">DO NOT DISTRIBUTE</text>
</g>
<text font-size="4.9" x="19" y="31.5">ELECTRICAL CHARACTERISTICS</text>
<g font-size="3.9">
<text x="79.4" y="16.3">MP8761 — 8A, 18V, SYNCHRONOUS STEP-DOWN CONVERTER</text>
<text x="19" y="36.2">V</text>
<text x="25.2" y="36.2">= 12V, T = +25°C, unless otherwise noted.</text>
</g>
<g font-size="3.5">
<text x="20.1" y="42.6">Parameters</text>
<text x="77" y="42.6">Symbol</text>
<text x="96.2" y="42.6">Condition</text>
<text x="144.8" y="42.6">Min</text>
<text x="158.4" y="42.6">Typ</text>
<text x="171.7" y="42.6">Max</text>
<text x="185.3" y="42.6">Units</text>
<text x="20.1" y="49.2">Supply Current</text>
<text x="20.1" y="55.5">Supply Current (Shutdown)</text>
<text x="81.7" y="55.5">I</text>
<text x="96.1" y="55.5">V</text>
<text x="102.6" y="55.5">= 0V</text>
<text x="160.5" y="55.5">0</text>
<text x="174.2" y="55.5">1</text>
<text x="187.5" y="55.5">μA</text>
<text x="20.1" y="61.7">Supply Current (Quiescent)</text>
<text x="81.7" y="61.7">I</text>
<text x="96.1" y="61.7">V</text>
<text x="102.6" y="61.7">= 2V, V</text>
<text x="118.2" y="61.7">= 1V</text>
<text x="144.8" y="61.7">760</text>
<text x="158.5" y="61.7">860</text>
<text x="172.2" y="61.7">960</text>
<text x="187.5" y="61.7">μA</text>
<text x="20.1" y="68.1">MOSFET</text>
<text x="20.1" y="73.8">High-Side Switch-On</text>
<text x="20.1" y="77.9">Resistance</text>
<text x="76.2" y="75.8">HS</text>
<text x="96.1" y="75.8">T =25°C</text>
<text x="159.5" y="75.8">28</text>
<text x="186.9" y="75.8">mΩ</text>
<text x="20.1" y="83.6">Low-Side Switch-On Resistance</text>
<text x="76.2" y="83.6">LS</text>
<text x="96.1" y="83.6">T =25°C</text>
<text x="159.5" y="83.6">16</text>
<text x="186.9" y="83.6">mΩ</text>
<text x="20.1" y="89.9">Switch Leakage</text>
<text x="78.2" y="89.9">SW</text>
<text x="96.1" y="89.9">V</text>
<text x="102.6" y="89.9">= 0V, V</text>
<text x="119" y="89.9">= 0V or 12V</text>
<text x="160.5" y="89.9">0</text>
<text x="174.1" y="89.9">1</text>
<text x="187.5" y="89.9">μA</text>
<text x="20.1" y="96.2">Current Limit</text>
<text x="146.8" y="102">8</text>
<text x="159.5" y="102">10</text>
<text x="173.2" y="102">12</text>
<text x="20.1" y="102.5">Low-Side Valley Current Limit</text>
<text x="75" y="102.5">I</text>
<text x="188.5" y="102.5">A</text>
<text x="20.1" y="108.2">Low-Side Negative Current</text>
<text x="20.1" y="112.3">Limit</text>
<text x="73.5" y="110.3">I</text>
<text x="146.2" y="110.3">-4</text>
<text x="158.4" y="110.3">-2.5</text>
<text x="173.6" y="110.3">-1</text>
<text x="188.5" y="110.3">A</text>
<text x="20.1" y="118.1">Timer</text>
<text x="20.1" y="124.3">One-Shot ON Time</text>
<text x="81" y="124.3">τ</text>
<text x="96.1" y="124.3">R</text>
<text x="105.1" y="124.3">=453kΩ, V</text>
<text x="126.6" y="124.3">=1.2V</text>
<text x="158.5" y="124.3">250</text>
<text x="187.8" y="124.3">ns</text>
<text x="20.1" y="130.6">Minimum ON Time</text>
<text x="78.2" y="130.6">τ</text>
<text x="159.5" y="130.6">30</text>
<text x="187.8" y="130.6">ns</text>
<text x="20.1" y="136.9">Minimum OFF Time</text>
<text x="77.7" y="136.9">τ</text>
<text x="158.5" y="136.9">360</text>
<text x="187.8" y="136.9">ns</text>
<text x="20.1" y="143.2">Over-Voltage and Under-Voltage Protection</text>
<text x="76.2" y="149">V</text>
<text x="20.1" y="151">OVP Non-Latch Threshold</text>
<text x="143.3" y="151">117%</text>
<text x="157" y="151">120%</text>
<text x="170.6" y="151">123%</text>
<text x="187.1" y="151">V</text>
<text x="20.1" y="158.8">OVP Delay</text>
<text x="80.3" y="158.8">τ</text>
<text x="160.5" y="158.8">2</text>
<text x="187.8" y="158.8">μs</text>
<text x="20.1" y="165">UVP Threshold</text>
<text x="79.9" y="165">V</text>
<text x="157.9" y="165">50%</text>
<text x="187.1" y="165">V</text>
<text x="20.1" y="171.3">Reference And Soft-Start</text>
<text x="96.1" y="177.6">T = -40°C to +125°C</text>
<text x="144.8" y="177.6">602</text>
<text x="158.5" y="177.6">611</text>
<text x="172.2" y="177.6">620</text>
<text x="20.1" y="180.4">Reference Voltage</text>
<text x="79.9" y="180.4">V</text>
<text x="96.1" y="183.9">T = +25°C</text>
<text x="144.8" y="183.9">605</text>
<text x="158.5" y="183.9">611</text>
<text x="172.2" y="183.9">617</text>
<text x="187.1" y="180.4">mV</text>
<text x="20.1" y="190.2">Feedback Current</text>
<text x="81.4" y="190.2">I</text>
<text x="96.1" y="190.2">V</text>
<text x="102.4" y="190.2">= 650mV</text>
<text x="159.5" y="190.2">50</text>
<text x="172.2" y="190.2">100</text>
<text x="187.5" y="190.2">nA</text>
<text x="20.1" y="196.4">Soft-Start Charging Current</text>
<text x="81.4" y="196.4">I</text>
<text x="96.1" y="196.4">V</text>
<text x="101.5" y="196.4">=0V</text>
<text x="145.8" y="196.4">16</text>
<text x="159.5" y="196.4">20</text>
<text x="173.2" y="196.4">25</text>
<text x="187.5" y="196.4">μA</text>
<text x="20.1" y="202.7">Enable And UVLO</text>
<text x="20.1" y="209">Enable Input High Voltage</text>
<text x="78.8" y="209">VIH</text>
<text x="145.4" y="209">1.1</text>
<text x="159" y="209">1.3</text>
<text x="172.7" y="209">1.5</text>
<text x="188.5" y="209">V</text>
<text x="20.1" y="215.3">Enable Hysteresis</text>
<text x="77.9" y="215.3">V</text>
<text x="158.5" y="215.3">250</text>
<text x="187" y="215.3">mV</text>
<text x="96.1" y="221.6">V</text>
<text x="102.6" y="221.6">= 2V</text>
<text x="160.5" y="221.6">5</text>
<text x="20.1" y="223.8">Enable Input Current</text>
<text x="81.3" y="223.8">I</text>
<text x="96.1" y="227.4">V</text>
<text x="102.6" y="227.4">= 0V</text>
<text x="160.5" y="227.4">0</text>
<text x="187.5" y="223.8">μA</text>
<text x="194.9" y="264.5">3</text>
</g>
<g font-size="2.8">
<text x="19" y="267.9">11/12/2014</text>
<text x="19" y="264.5">MP8761 Rev. 1.1</text>
<text x="45.4" y="267.9">MPS Proprietary Information. Patent Protected. Unauthorized Photocopy and Duplication Prohibited.</text>
<text x="91.1" y="264.5">www.MonolithicPower.com</text>
<text x="86.4" y="271.1">© 2014 MPS. All Rights Reserved.</text>
</g>
<g font-size="2.5">
<text x="21.6" y="36.7">IN</text>
<text x="40" y="36.7">J</text>
</g>
<g font-size="2.3">
<text x="82.7" y="56">IN</text>
<text x="98.5" y="56">EN</text>
<text x="82.7" y="62.3">IN</text>
<text x="98.5" y="62.3">EN</text>
<text x="114.3" y="62.3">FB</text>
<text x="81.1" y="76.4">RDS-ON</text>
<text x="98.3" y="76.4">J</text>
<text x="80.5" y="84.2">RDS-ON</text>
<text x="98.3" y="84.2">J</text>
<text x="83.9" y="90.4">LKG</text>
<text x="98.5" y="90.4">EN</text>
<text x="114.3" y="90.4">SW</text>
<text x="66.5" y="100.7">(6)</text>
<text x="76" y="103">LIMIT_VALLEY</text>
<text x="27.5" y="110.6">(6)</text>
<text x="74.5" y="110.8">LIMIT_NEGATIVE</text>
<text x="82.4" y="124.9">ON</text>
<text x="98.7" y="124.9">FREQ</text>
<text x="121.7" y="124.9">OUT</text>
<text x="49.5" y="128.9">(6)</text>
<text x="79.7" y="131.1">ON_MIN</text>
<text x="51.2" y="135.1">(6)</text>
<text x="79.1" y="137.4">OFF_MIN</text>
<text x="78.6" y="149.5">OVP_NON-</text>
<text x="79.6" y="153.5">LATCH</text>
<text x="189.4" y="151.5">FB</text>
<text x="81.7" y="159.3">OVP</text>
<text x="44" y="163.3">(6)</text>
<text x="82.2" y="165.6">UVP</text>
<text x="189.4" y="165.6">FB</text>
<text x="98.3" y="178.1">J</text>
<text x="130.3" y="175.9">(7)</text>
<text x="82.3" y="181">REF</text>
<text x="98.3" y="184.4">J</text>
<text x="82.4" y="190.7">FB</text>
<text x="98.5" y="190.7">FB</text>
<text x="82.3" y="197">SS</text>
<text x="98.5" y="197">SS</text>
<text x="84.7" y="209.5">EN</text>
<text x="80.2" y="215.8">EN-HYS</text>
<text x="82.3" y="224.4">EN</text>
<text x="98.5" y="222.1">EN</text>
<text x="98.5" y="227.9">EN</text>
</g>
</svg>
